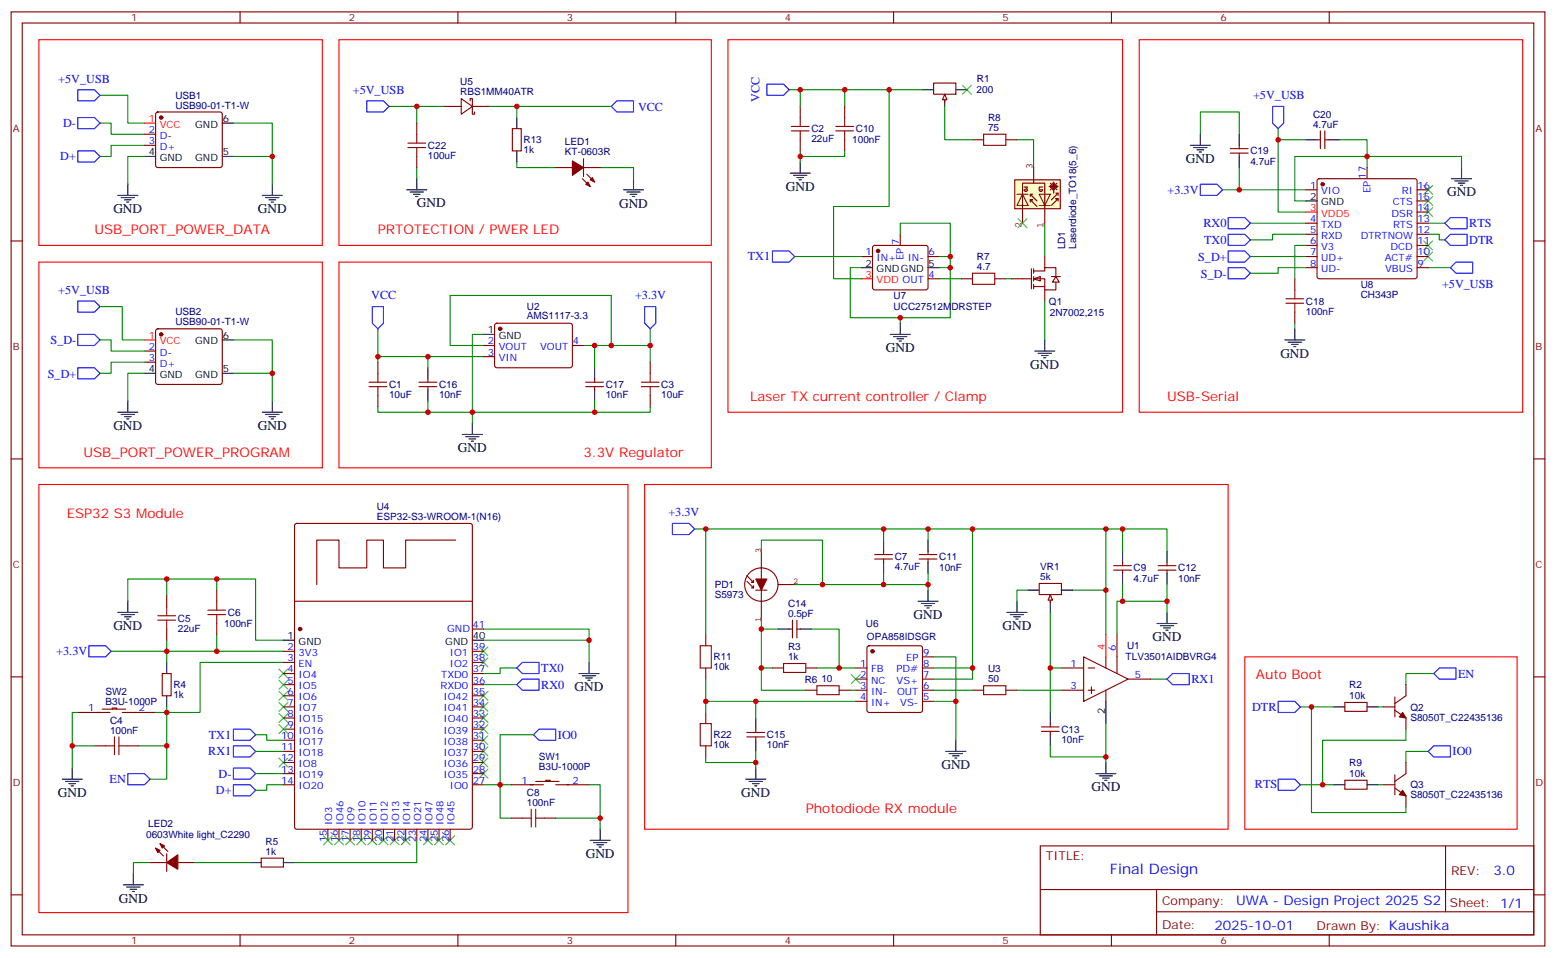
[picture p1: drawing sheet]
<svg xmlns="http://www.w3.org/2000/svg" width="494mm" height="304mm" viewBox="0 0 494 304" stroke-linecap="round" stroke-linejoin="round" font-family="sans-serif">
<g fill="none" stroke="#870000" stroke-width=".35">
<path d="M3.5 3.8h486.9v296.3h-486.9zM7.1 7.3h479.7v289.3h-479.7zM76.2 3.8v3.5M145.3 3.8v3.5M214.5 3.8v3.5M283.6 3.8v3.5M352.8 3.8v3.5M421.9 3.8v3.5M49.6 35.7l.5-.2h19.7l.5 .2 .3 .5v16.3l-.3 .5-.5 .2h-19.7l-.5-.3-.2-.4v-16.3zM132.3 39.1v3.5M45.9 42.6h3.5M45.9 46.1h3.5"/>
<path d="M132.3 49.6v3.6M3.5 76.4h3.6M277.2 78.1l.4-.2h16.3l.5 .2 .2 .5v12.7l-.3 .5-.4 .2h-16.3l-.5-.3-.2-.4v-12.7zM285.8 74.3v3.6M486.8 76.4h3.6M273.4 81.4h3.5M294.6 81.4h3.5M294.6 88.4h3.5M45.9 111.4h3.5M45.9 114.9h3.5M49.6 104.5l.5-.2h19.7l.5 .2 .3 .5v16.2l-.3 .5-.5 .3h-19.7l-.5-.3-.2-.5v-16.2zM3.5 145.6h3.6"/>
<path d="M486.8 145.6h3.6M3.5 214.7h3.6M486.8 214.7h3.6M330.2 268.4h156.6v28.2h-156.6zM458.8 268.4v20.9M3.5 283.9h3.6M76.2 296.6v3.5M145.3 296.6v3.5M214.5 296.6v3.5M283.6 296.6v3.5M330.2 282.2h156.5M352.8 296.6v3.5"/>
<path d="M367.1 289.3h119.6M367.1 282.2v14.1M421.9 296.6v3.5M486.8 283.9h3.6"/>
</g>
<g fill="none" stroke="#000" stroke-width=".35">
<path d="M70.6 39.1h3.5M40.6 58.5v3.5M45.9 49.6h3.5M70.6 49.6h3.5M86.4 58.5v3.5M201.1 56.7v3.5M250.8 54.9h6.4M251.9 55.6h4.2M252.9 56.3h2.2M253.6 57h.8M254 51.4v3.5M37.4 62h6.3"/>
<path d="M38.5 62.7h4.2M39.5 63.4h2.1M40.2 64.1h.7M83.3 62h6.3M84.3 62.7h4.2M85.4 63.4h2.1M86.1 64.1h.7M197.9 60.2h6.4M199 60.9h4.2M200 61.6h2.1M200.7 62.3h.7M273.4 84.9h3.5"/>
<path d="M294.6 84.9h3.5M45.9 118.4h3.5M70.6 118.4h3.5M70.6 107.8h3.5M282.6 106.1h6.3M283.6 106.8h4.3M284.7 107.5h2.1M285.4 108.2h.7M285.8 102.6v3.5M328.4 111.4h6.4M329.5 112.1h4.2M330.6 112.8h2.1"/>
<path d="M331.3 113.5h.7M331.6 107.8v3.6M37.4 130.8h6.3M38.5 131.5h4.2M39.5 132.2h2.1M40.2 132.9h.7M40.6 127.2v3.6M83.3 130.8h6.3M84.3 131.5h4.2M85.4 132.2h2.1M86.1 132.9h.7M86.4 127.2v3.6"/>
<path d="M146.8 137.8h6.3M147.8 138.5h4.2M148.9 139.2h2.1M149.6 139.9h.7M149.9 134.3v3.5M37.4 194.3h6.3M38.5 195h4.2M39.5 195.7h2.1M40.2 196.4h.7M40.6 190.7v3.6M367.2 197.8h6.4M368.3 198.5h4.2"/>
<path d="M369.4 199.2h2.1M370.1 199.9h.7M370.4 194.3v3.5M183.8 213.7h6.3M184.9 214.4h4.2M185.9 215.1h2.1M186.6 215.8h.7M187 210.1v3.6M300.2 238.4h6.4M301.3 239.1h4.2M302.3 239.8h2.1M303.4 234.8v3.6"/>
<path d="M19.8 247.2h6.3M20.8 247.9h4.2M21.9 248.6h2.1M22.6 249.3h.7M22.9 243.7v3.5M236.7 247.2h6.4M237.8 247.9h4.2M238.8 248.6h2.1M239.5 249.3h.7M239.9 243.7v3.5M303 240.5h.7M347.8 245.4h6.4"/>
<path d="M348.9 246.1h4.2M350 246.8h2.1M350.7 247.5h.7M351 241.9v3.5M187.3 266.6h6.4M188.4 267.3h4.2M189.4 268h2.2M190.1 268.7h.8M190.5 263.1v3.5"/>
</g>
<g fill="none" stroke="#008700" stroke-width=".35">
<path d="M31.7 39.1h3.6v3.5h10.6M31.7 30.2h8.9v8.9h5.3M74.1 39.1h12.3v19.4M132.3 33.8v5.3M45.9 46.1h-10.6v3.5h-3.6M45.9 49.6h-5.3v8.9M74.1 49.6h12.3M132.3 53.2v3.5M322.8 44.3h5.3v8.9M285.8 74.3v-3.5h15.8v14.1M331.6 70.8v10.6M31.7 97.3h7.1v10.5h7.1"/>
<path d="M273.4 84.9h-3.5v15.9h31.7v-15.9h-3.5M298.1 88.4h7.1M319.3 88.4h1.7M45.9 118.4h-5.3v8.8M74.1 107.8h12.3v19.4M74.1 118.4h12.3M285.8 100.8v1.8"/>
</g>
<path d="M129.5 46.8h5.6M129.5 45.4h5.6M132.3 42.6v2.8M132.3 46.8v2.8" fill="none" stroke="#a10000" stroke-width=".35"/>
<path d="M24.7 95.5h5.3l1.7 1.8-1.7 1.7h-5.3z" fill="none" stroke="#00f" stroke-width=".35"/>
<g fill="#870000" stroke="#870000" stroke-width=".35">
<circle cx="51.2" cy="106.1" r=".53"/>
<circle cx="51.2" cy="37.3" r=".53"/>
<circle cx="278.7" cy="79.6" r=".53"/>
</g>
<path d="M45.9 39.1h3.5M273.4 88.4h3.5M45.9 107.8h3.5" fill="none" stroke="#f00" stroke-width=".35"/>
<g fill="#fff" stroke="#870000" stroke-width=".35">
<path d="M328.1 88.4l2.1-.7v1.4z"/>
<path d="M335.1 87.7l1.1 1.8h-2.1z"/>
</g>
<g fill="none" stroke="#870000" stroke-width=".35">
<path d="M162.6 40.8h2.9v7.1h-2.9zM321 88.4h6.4M327.4 85.3v6.3M328.1 86h3.5v-1.1h3.5v2.8M328.1 88.4h3.5v3.6h3.5v-2.5M328.1 90.9h3.5M328.1 85.3v1.4M328.1 87.7v1.4M328.1 90.2v1.4M331.6 81.4v3.5M331.6 92v3.5M333.7 87.7h2.8"/>
<path d="M119.9 114.9v3.5M153.5 109.6h3.5M153.5 113.1h3.5M157.2 102.8l.5-.2h23.5l.5 .7-.1 12.9-.6 .5-23.6-.1-.4-.6v-12.7zM181.7 109.6h3.5M206.4 114.9v3.5M119.9 125.5v3.5M133 122.7h5.6M133 121.2h5.6M135.8 120.2v1M135.8 122.7v1M185.9 122.7h5.7"/>
<path d="M185.9 121.2h5.7M188.7 120.2v1M188.7 122.7v1M206.4 125.5v3.5M93.7 166.3l.5-.2h55l.7 .4v95.9l-.4 .6-55.3 .1-.7-.5v-95.8zM144.6 171.3h-15.8v8.9h-7.1v-8.9h-5.3v8.9h-8.8v-8.9h-7.1v14.2M277.6 177.3h5.7M277.6 175.9h5.7M280.5 174.9v1M280.5 177.3v1.1M291.7 177.3h5.7M291.7 175.9h5.7"/>
<path d="M294.6 174.9v1M294.6 177.3v1.1M353.5 179.5h5.6M356.3 178.4v1.1M367.6 179.5h5.6M370.4 178.4v1.1M68.8 187.2v3.5M68.8 197.8v3.5M93.5 190.7h56.4M149.9 199.6h3.6M250.5 199.6h1M251.5 196.7v5.7"/>
<path d="M252.9 196.7v5.7M252.9 199.6h1.1M353.5 180.9h5.6M356.3 180.9v1M367.6 180.9h5.6M370.4 180.9v1M51.5 213.7h2.8v7h-2.8zM90 206.6h3.5M90 210.1h3.5M90 213.7h3.5M90 217.2h3.5M149.9 206.6h3.6"/>
<path d="M149.9 210.1h3.6M149.9 213.7h3.6M149.9 217.2h3.6M224 201.3v3.6M224 211.9v3.5M271.6 219h3.6M271.6 211.9h3.6M271.6 215.4h3.6M275.4 205.1l.5-.2h16.2l.5 .2 .2 .5v19.7l-.2 .5-.5 .2h-16.2l-.5-.2-.2-.5v-19.7zM292.8 219h3.5M292.8 211.9h3.5M292.8 215.4h3.5"/>
<path d="M292.8 208.4h3.5M308.7 219h3.5M319.3 219h3.5M336.9 219h7.1M336.9 211.9h7.1M344 208.4l14.1 7-14.1 7.1zM345.4 219h2.1M345.4 211.9h2.1M346.4 217.9v2.1M351 208.4v3.5M351 219v3.5M354.5 201.3v12.4"/>
<path d="M358.1 215.4h7M30 236.6h3.5M40.6 236.6h3.5M90 220.7h3.5M90 224.3h3.5M90 227.8h3.5M90 231.3h3.5M90 234.8h3.5M90 238.4h3.5M149.9 220.7h3.6M149.9 224.3h3.6M149.9 227.8h3.6"/>
<path d="M149.9 231.3h3.6M149.9 234.8h3.6M149.9 238.4h3.6M224 226v3.6M224 236.6v3.5M237.1 233.8h5.6M237.1 232.4h5.6M239.9 231.3v1.1M239.9 233.8v1M271.6 222.5h3.6M292.8 222.5h3.5M330.6 230.6h5.6"/>
<path d="M330.6 232h5.6M333.4 229.6v1M333.4 232v1.1M90 241.9h3.5M90 245.4h3.5M90 249h3.5M149.9 241.9h3.6M149.9 245.4h3.6M149.9 249h3.6M104.1 263.1v3.5M107.6 263.1v3.5M111.1 263.1v3.5"/>
<path d="M114.7 263.1v3.5M118.2 263.1v3.5M121.7 263.1v3.5M125.2 263.1v3.5M128.8 263.1v3.5M132.3 263.1v3.5M135.8 263.1v3.5M139.3 263.1v3.5M142.9 263.1v3.5"/>
</g>
<g fill="none" stroke="#000" stroke-width=".35">
<path d="M164 37.3v3.5M164 47.9v3.5M135.8 116.7v3.5M153.5 106.1h3.5M188.7 116.7v3.5M135.8 123.7v3.5M188.7 123.7v3.5M280.5 171.3v3.6M280.5 178.4v3.5M294.6 171.3v3.6M294.6 178.4v3.5M356.3 174.9v3.5"/>
<path d="M370.4 174.9v3.5M246.9 199.6h3.6M254 199.6h3.5M356.3 181.9v3.6M370.4 181.9v3.6M52.9 210.1v3.6M90 203.1h3.5M149.9 203.1h3.6M52.9 220.7v3.6M239.9 227.8v3.5M239.9 234.8v3.6M333.4 226v3.6"/>
<path d="M333.4 233.1v3.5M351 222.5v7.1"/>
</g>
<g fill="none" stroke="#a10000" stroke-width=".35">
<path d="M119.9 118.4v2.8M206.4 118.4v2.8M117.1 122.7h5.7M117.1 121.2h5.7M119.9 122.7v2.8M203.6 122.7h5.6M203.6 121.2h5.6M206.4 122.7v2.8M66 193.6h5.6M66 195h5.6M68.8 190.7v2.9M68.8 195v2.8"/>
<path d="M222.2 204.9h3.6v7h-3.6zM312.2 217.6h7.1v2.8h-7.1zM33.5 236.6h2.8M36.3 233.8v5.6M37.7 236.6h2.9M37.7 233.8v5.6M222.2 229.6h3.6v7h-3.6z"/>
</g>
<g fill="none" stroke="#008700" stroke-width=".35">
<path d="M123.5 33.8h17.6M155.2 33.8h38.8M164 51.4v1.8h12.4M190.5 53.2h10.6v3.5M254 47.9v3.5M268.1 47.9v1.7h-14.1M331.6 95.5v12.3M119.9 104.3v8.8h33.6M119.9 113.1v1.8M135.8 113.1v3.6M153.5 109.6h-10.6v-15.9h51.1v15.9M153.5 106.1h-3.6v28.2"/>
<path d="M188.7 109.6v7.1M206.4 104.3v5.3h-21.2M206.4 109.6v5.3M119.9 129v1.8h86.5v-1.8M220.5 167.8h130.5M280.5 167.8v3.5M308.7 167.8v47.6h-12.4M356.3 167.8v7.1M370.4 174.9v-7.1h-19.4v33.5M40.6 190.7v-7h40.5v19.4h8.9M52.9 183.7v5.3M68.8 183.7v3.5"/>
<path d="M153.5 199.6h33.5v10.5M241.7 199.6h5.2M257.5 199.6h8.8v12.3M280.5 181.9v3.6h14.1v-3.6M356.3 190.7h-1.8v10.6M356.3 185.5v5.2M370.4 185.5v5.2h-14.1M370.4 190.7v3.6M35.3 206.6h54.7M52.9 206.6v3.5M68.8 201.3v5.3M90 210.1h-26.5v15.9h-10.6v-1.7"/>
<path d="M153.5 203.1h33.5M153.5 217.2h10.5M164 211.9h-5.3v1.8h-5.2M241.7 211.9h3.5M259.3 211.9h12.3M296.3 208.4h7.1v14.1M296.3 219h12.4M365.1 215.4h5.3M239.9 222.5v5.3M271.6 222.5h-47.6v3.5M296.3 222.5h7.1v12.3M81.1 245.4h8.9"/>
<path d="M90 249h-5.3v1.7h-3.6M153.5 249h8.8"/>
</g>
<g fill="#870000" stroke="#870000" stroke-width=".35">
<circle cx="158.7" cy="104.3" r=".53"/>
<circle cx="95.2" cy="199.6" r=".53"/>
<circle cx="276.9" cy="206.6" r=".53"/>
</g>
<g fill="none" stroke="#3c3" stroke-width=".35">
<path d="M88.5 219.3l2.9 2.8M88.5 212.3l2.9 2.8M91.4 219.3l-2.9 2.8M91.4 212.3l-2.9 2.8M152 219.3l2.9 2.8M152 208.7l2.9 2.9M152 205.2l2.9 2.8M154.9 219.3l-2.9 2.8M154.9 208.7l-2.9 2.9M154.9 205.2l-2.9 2.8M270.2 214l2.8 2.9M273 214l-2.8 2.9"/>
<path d="M88.5 226.4l2.9 2.8M88.5 222.8l2.9 2.9M91.4 226.4l-2.9 2.8M91.4 222.8l-2.9 2.9M152 237l2.9 2.8M152 233.4l2.9 2.9M152 229.9l2.9 2.8M152 226.4l2.9 2.8M152 222.8l2.9 2.9M154.9 237l-2.9 2.8M154.9 233.4l-2.9 2.9M154.9 226.4l-2.9 2.8"/>
<path d="M154.9 222.8l-2.9 2.9M154.9 229.9l-2.9 2.8M88.5 240.5l2.9 2.8M91.4 240.5l-2.9 2.8M152 244l2.9 2.8M152 240.5l2.9 2.8M154.9 240.5l-2.9 2.8M154.9 244l-2.9 2.8M106.2 265.2l2.8 2.8M109 265.2l-2.8 2.8M109.7 265.2l2.8 2.8M112.5 265.2l-2.8 2.8"/>
<path d="M113.2 265.2l2.9 2.8M116.1 265.2l-2.9 2.8M116.8 265.2l2.8 2.8M119.6 265.2l-2.8 2.8M120.3 265.2l2.8 2.8M123.1 265.2l-2.8 2.8M123.8 265.2l2.8 2.8M126.6 265.2l-2.8 2.8M127.4 265.2l2.8 2.8M130.2 265.2l-2.8 2.8M134.4 265.2l2.8 2.8M137.2 265.2l-2.8 2.8"/>
<path d="M137.9 265.2l2.9 2.8M140.8 265.2l-2.9 2.8M141.5 265.2l2.8 2.8M144.3 265.2l-2.8 2.8"/>
</g>
<g fill="none" stroke="#00f" stroke-width=".35">
<path d="M24.7 37.3h5.3l1.7 1.8-1.7 1.7h-5.3zM24.7 28.5h5.3l1.7 1.7-1.7 1.8h-5.3zM116.4 32h5.3l1.8 1.8-1.8 1.7h-5.3zM194 33.8l1.8-1.8h5.3v3.5h-5.3zM243.4 26.7h5.3l1.8 1.8-1.8 1.7h-5.3zM24.7 47.9h5.3l1.7 1.7-1.7 1.8h-5.3zM245.2 79.6h5.3l1.7 1.8-1.7 1.7h-5.3zM118.2 97.3h3.5v5.3l-1.8 1.7-1.7-1.7zM204.6 97.3h3.5v5.3l-1.7 1.7-1.8-1.7zM213.4 166.1h5.3l1.8 1.7-1.8 1.8h-5.3zM28.2 204.9h5.3l1.8 1.7-1.8 1.8h-5.3zM164 217.2l1.8-1.8h5.3v3.6h-5.3z"/>
<path d="M164 211.9l1.8-1.8h5.3v3.6h-5.3zM370.4 215.4l1.8-1.7h5.3v3.5h-5.3zM74.1 249h5.3l1.7 1.7-1.7 1.8h-5.3zM74.1 243.7h5.3l1.7 1.7-1.7 1.8h-5.3z"/>
</g>
<path d="M12.3 12.6h90v65.3h-90zM107.6 12.6h118.2v65.3h-118.2zM231.1 12.6h125.2v118.2h-125.2zM12.3 83.1h90v65.3h-90zM107.6 83.1h118.2v65.3h-118.2zM12.3 153.7h187v135.8h-187zM204.6 153.7h185.2v109.4h-185.2zM351 201.3v7.1" fill="none" stroke="#f00" stroke-width=".35"/>
<g fill="#850000" stroke="#850000" stroke-width=".35">
<path d="M239.9 183.7h3.5l-1.7 3.5z"/>
<circle cx="328.1" cy="58.1" r=".35"/>
</g>
<g fill="none" stroke="#850000" stroke-width=".35">
<path d="M241.7 174.9v8.8M237.1 184.4l2.1 2.1h-.7M237.1 182.6l2.1 2.1h-.7h.7v-.7M239.2 185.8v.7M239.9 187.2h3.5M241.7 187.2v8.8M246.9 185.5h5.3"/>
<circle cx="241.7" cy="185.5" r="5.3"/>
</g>
<path d="M322.1 57h14.4v9.2h-14.4z" fill="#ffffc2" stroke="#850000" stroke-width=".35"/>
<path d="M322.8 61.6h3.5M324.6 61.6l1.7 3.6h-3.5zM329.8 61.6h3.6l-1.8 3.6zM329.8 65.2h3.6" fill="none" stroke="#850000" stroke-width=".32"/>
<g fill="none" stroke="#850000" stroke-width=".35">
<path d="M325.1 59.3h1M325.6 59.5l.3 .3 .2-.3M328.1 53.2v4.9M330.9 59.3h-1.1v.6M333 59.2h2.8M333.4 58.1l2.1 2.1M333.4 58.8l2.1 .7M334.1 58.1l.7 2.1M334.4 57.7v3.6M334.8 58.1l-.7 2.1M335.5 58.1l-2.1 2.1M335.5 58.8l-2.1 .7"/>
<path d="M324.6 70.8v-12.7h7v12.7M325.1 60.2h1a.53 .53 0 0 1-.5 .5 .53 .53 0 0 1-.5-.5zM327 64.1v-.7h.7h-.7l2.1 2.1M327 61.6v.7M327.7 61.6h-.7l2.1 2.1M329.8 60.2h1.1a.53 .53 0 0 1-.5 .5 .53 .53 0 0 1-.6-.5zM335.1 61.3h.7l-2.1 2.1M335.8 63.7v-.7h-.7h.7l-2.1 2.2M335.8 61.3v.7"/>
</g>
<path d="M323.1 69.4l2.9 2.8M326 69.4l-2.9 2.8M102.7 265.2l2.8 2.8M105.5 265.2l-2.8 2.8" fill="none" stroke="#3c3" stroke-width=".35"/>
<g fill="none" stroke="#008700" stroke-width=".35">
<path d="M164 33.8v3.5M254 28.5v5.3M268.1 28.5v5.3M282.2 28.5v37h-17.6v22.9h8.8M135.8 127.2v3.6M188.7 127.2v3.6M294.6 167.8v3.5M241.7 196v23h14.1M52.9 203.1v3.5M269.9 219h1.7M22.9 236.6h7.1M24.7 226h-1.8v17.7"/>
<path d="M49.4 226h3.5v10.6h-8.8M239.9 238.4v3.5h-15.9v-1.8M333.4 236.6v3.5h17.6v1.8M351 229.6v10.5M187 249h3.5v14.1M239.9 241.9v1.8"/>
</g>
<g fill="none" stroke="#870000" stroke-width=".35">
<path d="M141.1 33.8h5.3M146.4 31.3l3.5 2.5-3.5 2.4zM149.2 32v-.7h.7v4.9h.7v-.7M149.9 33.8h5.3M254 33.8v3.5M296.3 26.4h7.1v3.5h-7.1zM299.9 30.6v1.7M254 44.3v3.6M52.9 189v3.5M52.9 199.6v3.5M24.7 226h10.2M32.5 225h7.4"/>
<path d="M35.6 225v-.4h1.4v.4M38.8 226h10.6M162.3 249h10.2M170 247.9h7.4M173.2 247.9v-.4h1.4v.4M176.4 249h10.6M82.9 272.2h7.1v2.9h-7.1z"/>
</g>
<path d="M254 37.3v2.8M251.2 41.5h5.6M251.2 40.1h5.6M254 41.5v2.8M50.1 196.7h5.6M50.1 195.3h5.6M52.9 192.5v2.8M52.9 196.7v2.9" fill="none" stroke="#a10000" stroke-width=".35"/>
<g fill="none" stroke="#000" stroke-width=".35">
<path d="M292.8 28.5h3.5M299.9 30.2v3.6M303.4 28.5h3.5M132.3 56.7v3.5M129.1 60.2h6.4M130.2 60.9h4.2M131.2 61.6h2.1M131.9 62.3h.7M291.4 190.7h6.3M292.5 191.5h4.2M293.5 192.2h2.1M294.2 192.9h.7"/>
<path d="M294.6 187.2v3.5M79.4 273.6h3.5M90 273.6h3.5"/>
</g>
<path d="M299.9 29.9l.7 1.7h-1.4z" fill="#f0f0f0" stroke="#870000" stroke-width=".35"/>
<g fill="none" stroke="#008700" stroke-width=".35">
<path d="M250.5 28.5h42.3M299.9 33.8v10.5h8.8M224 167.8v33.5M241.7 174.9v-3.6h19.4v14.2M252.2 185.5h28.3M294.6 185.5v1.7M326.3 187.2h-3.5v3.5M333.4 194.3v31.7M340.4 187.2h10.6M224 215.4v7.1M296.3 211.9h12.4M158.7 249v10.5h3.6"/>
<path d="M176.4 259.5h14.1"/>
</g>
<path d="M319.6 194.3h6.4M320.7 195h4.2M321.7 195.7h2.1M322.4 196.4h.7M322.8 190.7v3.6M326.3 187.2h3.5M333.4 190.7v3.6M336.9 187.2h3.5" fill="none" stroke="#000" stroke-width=".35"/>
<path d="M312.2 42.6h7.1v3.5h-7.1zM308.7 86.7h7v3.5h-7zM259.3 217.6h7v2.8h-7zM165.8 259.5h2.8M168.6 256.7v5.7M170 259.5h2.9M170 256.7v5.7" fill="none" stroke="#a10000" stroke-width=".35"/>
<g fill="none" stroke="#870000" stroke-width=".35">
<path d="M176.4 53.2h5.3M184.9 56.7l2.4 2.5M185.2 53.2h5.3M185.2 50.3v5.7M186.3 55.3l2.4 2.4M308.7 44.3h3.5M319.3 44.3h3.5M305.2 88.4h3.5M315.7 88.4h3.6M329.8 185.1h7.1v3.5h-7.1zM333.4 189.3v1.8M255.8 219h3.5"/>
<path d="M266.3 219h3.6M162.3 259.5h3.5M172.9 259.5h3.5M47.6 273.6h5.3M49.4 269.1l2.5 2.4M50.8 267.7l2.5 2.4M52.9 270.8v5.7M56.4 273.6h5.3"/>
</g>
<g fill="#870000" stroke="#870000" stroke-width=".35">
<path d="M187.3 57l.7-.7 .7 1.4z"/>
<path d="M185.9 58.5l.7-.8 .7 1.5z"/>
<path d="M181.7 51l3.5 2.2-3.5 2.4z"/>
<path d="M49.4 269.1l1.4 .7-.7 .7z"/>
<path d="M50.8 267.7l1.4 .7-.7 .7z"/>
<path d="M52.9 273.6l3.5-2.4v4.6z"/>
</g>
<path d="M305.5 27.1l2.8 2.8M308.3 27.1l-2.8 2.8" fill="none" stroke="#3c3" stroke-width=".35"/>
<path d="M333.4 188.6l.7 1.8h-1.4z" fill="#f0f0f0" stroke="#870000" stroke-width=".35"/>
<g fill="none" stroke="#3c3" stroke-width=".35">
<path d="M451.9 58.8l2.8 2.8M454.7 58.8l-2.8 2.8M451.9 80l2.8 2.8M451.9 76.4l2.8 2.9M451.9 65.9l2.8 2.8M451.9 62.3l2.8 2.9M454.7 80l-2.8 2.8M454.7 76.4l-2.8 2.9M454.7 65.9l-2.8 2.8M454.7 62.3l-2.8 2.9M88.5 215.8l2.9 2.8M91.4 215.8l-2.9 2.8"/>
<path d="M88.5 229.9l2.9 2.8M91.4 229.9l-2.9 2.8"/>
</g>
<g fill="none" stroke="#008700" stroke-width=".35">
<path d="M381 42.6v-7.1h12.3v7.1M393.3 53.2v7M405.7 40.8v26.5h8.8M405.7 44.3h8.8M425.1 44.3h8.8v8.9M463.9 53.2v-3.6h-52.9v14.1h3.5M388.1 60.2h26.4M396.9 70.8h17.6M414.5 77.9h-3.5v10.5M414.5 74.3h-10.6v1.8h-7M453.3 74.3h3.5v1.8h1.8M453.3 70.8h5.3"/>
<path d="M252.2 81.4h21.2M298.1 81.4h3.5M396.9 81.4h17.6M414.5 84.9h-8.8v1.8h-8.8M453.3 84.9h7.1M31.7 107.8h3.6v3.6h10.6M45.9 114.9h-10.6v3.5h-3.6M411 102.6v1.7M322.8 219h14.1M333.4 211.9h3.5M455.1 213.7h-8.8v3.5M52.9 236.6v10.6h-5.3"/>
<path d="M81.1 233.1h3.6v1.7h5.3M81.1 238.4h8.9M169.3 233.1h-10.6v15.9M412.7 224.3h3.6M423.3 224.3h-7v33.5h30v-1.8M437.4 224.3h1.8M446.3 231.3v3.5h-26.5v14.2h3.5M453.3 238.4h-7v3.5M412.7 249h7.1M437.4 249h1.8M47.6 273.6h-5.3v3.6M61.7 273.6h17.7"/>
<path d="M132.3 266.6v7h-38.8"/>
</g>
<g fill="none" stroke="#000" stroke-width=".35">
<path d="M377.8 46.1h6.4M378.9 46.8h4.2M379.9 47.5h2.2M380.6 48.2h.8M381 42.6v3.5M393.3 42.6v3.5M393.3 49.6v3.6M414.5 44.3h3.5M421.6 44.3h3.5M460.7 56.7h6.4M461.8 57.4h4.2M462.8 58.1h2.2"/>
<path d="M463.5 58.8h.8M463.9 53.2v3.5M414.5 63.7h3.5M407.8 107.8h6.4M408.9 108.5h4.2M409.9 109.3h2.1M410.6 110h.7M411 104.3v3.5M423.3 224.3h3.6M433.9 224.3h3.5M423.3 249h3.6M433.9 249h3.5"/>
<path d="M42.3 277.2v3.5M39.2 280.7h6.3M40.2 281.4h4.2M41.3 282.1h2.1M42 282.8h.7"/>
</g>
<path d="M268.1 37.3v2.8M265.3 40.1h5.6M265.3 41.5h5.6M268.1 41.5v2.8M408.2 94.8h5.6M408.2 96.2h5.6M411 92v2.8M411 96.2v2.8M248.7 210.5h7.1v2.8h-7.1z" fill="none" stroke="#a10000" stroke-width=".35"/>
<g fill="none" stroke="#870000" stroke-width=".35">
<path d="M268.1 33.8v3.5M268.1 44.3v3.6M390.5 48.6h5.7M390.5 47.2h5.7M393.3 46.1v1.1M393.3 48.6v1M418 44.3h1.1M418.3 56.9l.4-.2h30.4l.5 .2 .2 .5v30.3l-.2 .5-.5 .2h-30.4l-.5-.2-.2-.5v-30.3zM419.1 41.5v5.7M420.5 41.5v5.7M420.5 44.3h1.1M433.9 53.2v3.5"/>
<path d="M414.5 60.2h3.5M414.5 70.8h3.5M414.5 74.3h3.5M414.5 77.9h3.5M449.8 60.2h3.5M449.8 70.8h3.5M449.8 74.3h3.5M449.8 77.9h3.5M449.8 67.3h3.5M449.8 63.7h3.5M411 88.4v3.6M411 99v3.6"/>
<path d="M414.5 81.4h3.5M414.5 84.9h3.5M449.8 81.4h3.5M449.8 84.9h3.5M245.2 211.9h3.5M255.8 211.9h3.5M446.3 217.2v3.5l-3.6 2.5M426.9 222.8h7v2.9h-7zM439.2 224.3h3.5M442.7 221.1v6.3M442.7 225.3l3.6 2.5v3.5M426.9 247.5h7v2.9h-7z"/>
<path d="M439.2 249h3.5M442.7 245.8v6.3M442.7 250l3.6 2.5v3.5M446.3 241.9v3.5l-3.6 2.5"/>
</g>
<path d="M361.6 12.6h121.7v118.2h-121.7zM414.5 67.3h3.5M395.1 208.4h86.4v54.7h-86.4z" fill="none" stroke="#f00" stroke-width=".35"/>
<g fill="none" stroke="#00f" stroke-width=".35">
<path d="M403.9 33.8h3.6v5.3l-1.8 1.7-1.8-1.7zM381 58.5h5.3l1.8 1.7-1.8 1.8h-5.3zM389.8 79.6h5.3l1.8 1.8-1.8 1.7h-5.3zM389.8 69h5.3l1.8 1.8-1.8 1.8h-5.3zM389.8 74.3h5.3l1.8 1.8-1.8 1.8h-5.3zM460.4 74.3h5.3v3.6h-5.3l-1.8-1.8zM460.4 69h5.3v3.6h-5.3l-1.8-1.8zM389.8 84.9h5.3l1.8 1.8-1.8 1.7h-5.3zM460.4 84.9l1.7-1.8h5.3v3.6h-5.3zM24.7 116.7h5.3l1.7 1.7-1.7 1.8h-5.3zM24.7 106.1h5.3l1.7 1.7-1.7 1.8h-5.3zM455.1 213.7l1.7-1.8h5.3v3.5h-5.3z"/>
<path d="M74.1 231.3h5.3l1.7 1.8-1.7 1.7h-5.3zM74.1 236.6h5.3l1.7 1.8-1.7 1.7h-5.3zM169.3 233.1l1.8-1.8h5.3v3.5h-5.3zM405.7 222.5h5.3l1.7 1.8-1.7 1.7h-5.3zM453.3 238.4l1.8-1.8h5.3v3.5h-5.3zM40.6 245.4h5.3l1.7 1.8-1.7 1.8h-5.3zM405.7 247.2h5.3l1.7 1.8-1.7 1.7h-5.3z"/>
</g>
<g fill="#870000" stroke="#870000" stroke-width=".35">
<path d="M445.2 250.7l1.1 1.8-2.2-.4z"/>
<path d="M445.2 226l1.1 1.8-2.2-.4z"/>
<circle cx="419.8" cy="58.5" r=".53"/>
</g>
<g fill="#c00">
<circle cx="86.4" cy="49.6" r=".88"/>
<circle cx="132.3" cy="33.8" r=".88"/>
<circle cx="164" cy="33.8" r=".88"/>
<circle cx="86.4" cy="118.4" r=".88"/>
<circle cx="285.8" cy="100.8" r=".88"/>
<circle cx="301.6" cy="84.9" r=".88"/>
<circle cx="68.8" cy="206.6" r=".88"/>
<circle cx="68.8" cy="183.7" r=".88"/>
<circle cx="194" cy="109.6" r=".88"/>
<circle cx="188.7" cy="109.6" r=".88"/>
<circle cx="206.4" cy="109.6" r=".88"/>
<circle cx="135.8" cy="113.1" r=".88"/>
<circle cx="119.9" cy="113.1" r=".88"/>
<circle cx="135.8" cy="130.8" r=".88"/>
<circle cx="149.9" cy="130.8" r=".88"/>
<circle cx="356.3" cy="167.8" r=".88"/>
<circle cx="187" cy="203.1" r=".88"/>
<circle cx="52.9" cy="206.6" r=".88"/>
<circle cx="52.9" cy="183.7" r=".88"/>
<circle cx="356.3" cy="190.7" r=".88"/>
<circle cx="239.9" cy="222.5" r=".88"/>
<circle cx="266.3" cy="211.9" r=".88"/>
<circle cx="303.4" cy="222.5" r=".88"/>
<circle cx="188.7" cy="130.8" r=".88"/>
<circle cx="370.4" cy="190.7" r=".88"/>
<circle cx="280.5" cy="167.8" r=".88"/>
<circle cx="294.6" cy="167.8" r=".88"/>
<circle cx="239.9" cy="241.9" r=".88"/>
<circle cx="351" cy="167.8" r=".88"/>
<circle cx="351" cy="240.1" r=".88"/>
<circle cx="254" cy="49.6" r=".88"/>
<circle cx="241.7" cy="211.9" r=".88"/>
<circle cx="241.7" cy="199.6" r=".88"/>
<circle cx="52.9" cy="226" r=".88"/>
<circle cx="22.9" cy="236.6" r=".88"/>
<circle cx="351" cy="187.2" r=".88"/>
<circle cx="190.5" cy="259.5" r=".88"/>
<circle cx="158.8" cy="249" r=".88"/>
<circle cx="280.5" cy="185.5" r=".88"/>
<circle cx="308.7" cy="167.8" r=".88"/>
<circle cx="308.7" cy="211.9" r=".88"/>
<circle cx="294.6" cy="185.5" r=".88"/>
<circle cx="261.1" cy="185.5" r=".88"/>
<circle cx="224" cy="167.8" r=".88"/>
<circle cx="224" cy="222.5" r=".88"/>
<circle cx="254" cy="28.5" r=".88"/>
<circle cx="268.1" cy="28.5" r=".88"/>
<circle cx="282.2" cy="28.5" r=".88"/>
<circle cx="416.3" cy="224.3" r=".88"/>
<circle cx="419.8" cy="249" r=".88"/>
<circle cx="433.9" cy="49.6" r=".88"/>
<circle cx="393.3" cy="60.2" r=".88"/>
<circle cx="405.7" cy="44.3" r=".88"/>
<circle cx="52.9" cy="236.6" r=".88"/>
<circle cx="301.6" cy="81.4" r=".88"/>
<circle cx="333.4" cy="211.9" r=".88"/>
</g>
<text font-size="4.6" fill="#00f" x="352.3" y="277.4">Final Design</text>
<g font-size="4.2">
<text x="376.4" y="51.8">GND</text>
<text x="132.3" y="65.5">GND</text>
<text x="196.5" y="65.9">GND</text>
<text x="249.4" y="60.6">GND</text>
<text x="459.3" y="62.3">GND</text>
<text x="36" y="67.6">GND</text>
<text x="81.8" y="67.6">GND</text>
<text x="281.2" y="111.7">GND</text>
<text x="406.4" y="113.5">GND</text>
<text x="327" y="117">GND</text>
<text x="36" y="136.4">GND</text>
<text x="81.8" y="136.4">GND</text>
<text x="145.3" y="143.5">GND</text>
<text x="290" y="196.4">GND</text>
<text x="36" y="199.9">GND</text>
<text x="318.2" y="199.9">GND</text>
<text x="365.8" y="203.4">GND</text>
<text x="182.4" y="219.3">GND</text>
<text x="298.8" y="244">GND</text>
<text x="346.4" y="251.1">GND</text>
<text x="18.3" y="252.8">GND</text>
<text x="235.3" y="252.8">GND</text>
<text x="185.9" y="272.2">GND</text>
<text x="37.7" y="286.3">GND</text>
</g>
<g font-size="4.2" fill="#f00">
<text x="30" y="74.3">USB_PORT_POWER_DATA</text>
<text x="119.9" y="74.3">PRTOTECTION / PWER LED</text>
<text x="238.1" y="127.2">Laser TX current controller / Clamp</text>
<text x="370.4" y="127.2">USB-Serial</text>
<text x="26.5" y="144.9">USB_PORT_POWER_PROGRAM</text>
<text x="185.2" y="144.9">3.3V Regulator</text>
<text x="21.2" y="164.3">ESP32 S3 Module</text>
<text x="398.6" y="215.4">Auto Boot</text>
<text x="255.8" y="257.8">Photodiode RX module</text>
</g>
<g font-size="4.2" fill="#00f">
<text x="474" y="277.6">3.0</text>
<text x="392.4" y="287.2">UWA - Design Project 2025 S2</text>
<text x="385.5" y="295">2025-10-01</text>
</g>
<g font-size="3.9" fill="#00f">
<text x="18.5" y="26.3">+5V_USB</text>
<text x="112" y="29.8">+5V_USB</text>
<text x="202.5" y="35.1">VCC</text>
<text x="241.1" y="32.3" transform="rotate(-90 241.1 32.3)">VCC</text>
<text x="397.7" y="31.5">+5V_USB</text>
<text x="20" y="40.3">D-</text>
<text x="19.1" y="50.9">D+</text>
<text x="370.6" y="61.4">+3.3V</text>
<text x="382" y="72.1">RX0</text>
<text x="382.2" y="77.3">TX0</text>
<text x="466.3" y="77.4">DTR</text>
<text x="466.4" y="72.1">RTS</text>
<text x="237.4" y="82.6">TX1</text>
<text x="380.3" y="82.7">S_D+</text>
<text x="381.2" y="88">S_D-</text>
<text x="18.5" y="93.3">+5V_USB</text>
<text x="117.8" y="95">VCC</text>
<text x="201.6" y="95">+3.3V</text>
<text x="457.7" y="91.4">+5V_USB</text>
<text x="16" y="109.2">S_D-</text>
<text x="15.2" y="119.8">S_D+</text>
<text x="212.2" y="163.8">+3.3V</text>
<text x="17.9" y="207.9">+3.3V</text>
<text x="171.8" y="213.2">TX0</text>
<text x="462.8" y="215">EN</text>
<text x="171.8" y="218.5">RX0</text>
<text x="378.2" y="216.8">RX1</text>
<text x="397.4" y="225.6">DTR</text>
<text x="66.1" y="239.6">RX1</text>
<text x="66.3" y="234.3">TX1</text>
<text x="177.1" y="234.3">IO0</text>
<text x="461.1" y="239.6">IO0</text>
<text x="34.8" y="248.5">EN</text>
<text x="68.5" y="252">D+</text>
<text x="69.4" y="246.7">D-</text>
<text x="398.3" y="250.1">RTS</text>
</g>
<g font-size="3.9" fill="#800">
<text x="332" y="272.9">TITLE:</text>
<text x="460.6" y="277.6">REV:</text>
<text x="368.9" y="287.1">Company:</text>
<text x="460.2" y="287.8">Sheet: 1/1</text>
<text x="368.9" y="294.8">Date:</text>
<text x="417.9" y="294.9">Drawn By: Kaushika</text>
</g>
<g font-size="3.2" fill="#800">
<text x="41.6" y="6.8">1</text>
<text x="110.8" y="6.8">2</text>
<text x="179.9" y="6.8">3</text>
<text x="249.1" y="6.8">4</text>
<text x="318.2" y="6.8">5</text>
<text x="387.3" y="6.8">6</text>
<text x="4.1" y="41.9">A</text>
<text x="487.4" y="41.9">A</text>
<text x="4.1" y="111">B</text>
<text x="487.4" y="111">B</text>
<text x="4.1" y="180.2">C</text>
<text x="487.4" y="180.2">C</text>
<text x="4.1" y="249.3">D</text>
<text x="487.4" y="249.3">D</text>
<text x="41.6" y="299.6">1</text>
<text x="110.8" y="299.6">2</text>
<text x="179.9" y="299.6">3</text>
<text x="249.1" y="299.6">4</text>
<text x="318.2" y="299.6">5</text>
<text x="387.3" y="299.6">6</text>
</g>
<g font-size="3.2" fill="#000080">
<text x="146.1" y="27.1">U5</text>
<text x="310" y="29.6">200</text>
<text x="310.1" y="26.1">R1</text>
<text x="55.7" y="34.5">USB90-01-T1-W</text>
<text x="55.7" y="31.3">USB1</text>
<text x="146.1" y="30.2">RBS1MM40ATR</text>
<text x="257.5" y="42">C2</text>
<text x="271.6" y="42">C10</text>
<text x="313.6" y="41.5">75</text>
<text x="313.6" y="38.3">R8</text>
<text x="416.8" y="40.5">4.7uF</text>
<text x="416.8" y="37.3">C20</text>
<text x="135.8" y="47.3">C22</text>
<text x="166.2" y="45.5">R13</text>
<text x="179.3" y="46.1">LED1</text>
<text x="257.5" y="45.1">22uF</text>
<text x="270.5" y="45.5">100nF</text>
<text x="135.8" y="50.4">100uF</text>
<text x="166.2" y="48.7">1k</text>
<text x="179.3" y="49.3">KT-0603R</text>
<text x="396.9" y="52.2">4.7uF</text>
<text x="396.9" y="49">C19</text>
<text x="310.1" y="82.4">R7</text>
<text x="338" y="79.1" transform="rotate(-90 338 79.1)">LD1</text>
<text x="341.6" y="79" transform="rotate(-90 341.6 79)">Laserdiode_TO18(5_6)</text>
<text x="310.1" y="85.6">4.7</text>
<text x="283.6" y="95">U7</text>
<text x="431.9" y="94.5">CH343P</text>
<text x="431.9" y="91.4">U8</text>
<text x="55.7" y="100.1">USB2</text>
<text x="167.2" y="101.3">AMS1117-3.3</text>
<text x="167.2" y="98.2">U2</text>
<text x="283.6" y="98.2">UCC27512MDRSTEP</text>
<text x="332.9" y="96.6">Q1</text>
<text x="333.2" y="100.2">2N7002,215</text>
<text x="414.5" y="99.8">100nF</text>
<text x="414.5" y="96.6">C18</text>
<text x="55.7" y="103.3">USB90-01-T1-W</text>
<text x="123.5" y="123.1">C1</text>
<text x="139.3" y="123.1">C16</text>
<text x="192.3" y="123.1">C17</text>
<text x="209.9" y="123.1">C3</text>
<text x="123.5" y="126.3">10uF</text>
<text x="139.3" y="126.3">10nF</text>
<text x="192.3" y="126.3">10nF</text>
<text x="209.9" y="126.3">10uF</text>
<text x="119.6" y="161.8">U4</text>
<text x="119.6" y="165">ESP32-S3-WROOM-1(N16)</text>
<text x="284" y="177.8">C7</text>
<text x="298.1" y="177.8">C11</text>
<text x="284" y="181">4.7uF</text>
<text x="298.1" y="181">10nF</text>
<text x="330.2" y="184">5k</text>
<text x="330.2" y="180.9">VR1</text>
<text x="359.8" y="184.5">4.7uF</text>
<text x="359.8" y="181.3">C9</text>
<text x="373.9" y="184.5">10nF</text>
<text x="373.9" y="181.3">C12</text>
<text x="226.8" y="189.8">S5973</text>
<text x="226.8" y="186.6">PD1</text>
<text x="56.4" y="197.2">C5</text>
<text x="72.3" y="195.4">C6</text>
<text x="250.1" y="195.7">0.5pF</text>
<text x="250.1" y="192.5">C14</text>
<text x="56.4" y="200.4">22uF</text>
<text x="71.2" y="198.9">100nF</text>
<text x="274.8" y="198.9">U6</text>
<text x="275.2" y="203.1">OPA858IDSGR</text>
<text x="226.5" y="209.5">R11</text>
<text x="250.1" y="209.4">1k</text>
<text x="250.1" y="206.3">R3</text>
<text x="357.3" y="209.5">TLV3501AIDBVRG4</text>
<text x="357.7" y="206">U1</text>
<text x="226.5" y="212.7">10k</text>
<text x="313.6" y="213.3">U3</text>
<text x="33.5" y="220.4">SW2</text>
<text x="55" y="221.5">1k</text>
<text x="55" y="218.3">R4</text>
<text x="255.4" y="216.6">R6</text>
<text x="260.7" y="216.5">10</text>
<text x="313.6" y="216.5">50</text>
<text x="428.3" y="221.8">10k</text>
<text x="428.3" y="218.4">R2</text>
<text x="33.5" y="223.6">B3U-1000P</text>
<text x="447.7" y="225.4">Q2</text>
<text x="34.9" y="232.7">100nF</text>
<text x="34.9" y="229.6">C4</text>
<text x="336.9" y="232.4">C13</text>
<text x="447.7" y="228.6">S8050T_C22435136</text>
<text x="226.5" y="237.4">10k</text>
<text x="226.5" y="234.2">R22</text>
<text x="243.4" y="237.4">10nF</text>
<text x="243.4" y="234.2">C15</text>
<text x="336.9" y="235.7">10nF</text>
<text x="171" y="244.3">B3U-1000P</text>
<text x="171" y="241">SW1</text>
<text x="428.3" y="243.1">R9</text>
<text x="428.3" y="246.5">10k</text>
<text x="447.7" y="250.1">Q3</text>
<text x="167.2" y="255.7">100nF</text>
<text x="167.2" y="252.5">C8</text>
<text x="447.7" y="253.3">S8050T_C22435136</text>
<text x="47" y="262.4">LED2</text>
<text x="46.4" y="266">0603White light_C2290</text>
<text x="84.3" y="268">R5</text>
<text x="84.3" y="271.2">1k</text>
</g>
<g font-size="3.2" fill="#f00">
<text x="47.2" y="38.7">1</text>
<text x="50.7" y="40.5">VCC</text>
<text x="415.9" y="66.9">3</text>
<text x="419.3" y="68.7">VDD5</text>
<text x="274.7" y="88.1">3</text>
<text x="278.2" y="89.9">VDD OUT</text>
<text x="47.2" y="107.5">1</text>
<text x="50.7" y="109.3">VCC</text>
<text x="350.7" y="206.3" transform="rotate(-90 350.7 206.3)">4</text>
</g>
<g font-size="3.2">
<text x="62" y="40.5">GND</text>
<text x="70.7" y="38.7">6</text>
<text x="47.2" y="49.3">4</text>
<text x="50.7" y="51">GND</text>
<text x="62" y="51">GND</text>
<text x="70.7" y="49.3">5</text>
<text x="415.9" y="63.4">2</text>
<text x="419.3" y="65.2">GND</text>
<text x="274.7" y="84.6">2</text>
<text x="278.2" y="86.3">GNDGND</text>
<text x="294.7" y="84.6">5</text>
<text x="70.7" y="107.5">6</text>
<text x="154.8" y="105.7">1</text>
<text x="158.3" y="107.5">GND</text>
<text x="62" y="109.3">GND</text>
<text x="47.2" y="118.1">4</text>
<text x="50.7" y="119.8">GND</text>
<text x="62" y="119.8">GND</text>
<text x="70.7" y="118.1">5</text>
<text x="91.3" y="202.7">1</text>
<text x="150.1" y="202.7">40</text>
<text x="94.8" y="204.5">GND</text>
<text x="141.3" y="204.5">GND</text>
<text x="350.7" y="226.6" transform="rotate(-90 350.7 226.6)">2</text>
</g>
<g font-size="3.2" fill="#00f">
<text x="47.2" y="42.2">2</text>
<text x="47.2" y="45.8">3</text>
<text x="50.7" y="44">D-</text>
<text x="50.7" y="47.5">D+</text>
<text x="415.9" y="59.9">1</text>
<text x="433.6" y="56.7" transform="rotate(-90 433.6 56.7)">17</text>
<text x="450" y="59.9">16</text>
<text x="419.3" y="61.6">VIO</text>
<text x="435" y="61.3" transform="rotate(-90 435 61.3)">EP</text>
<text x="442.1" y="65.2">CTS</text>
<text x="444.9" y="61.6">RI</text>
<text x="450" y="63.4">15</text>
<text x="415.9" y="70.4">4</text>
<text x="441.7" y="68.7">DSR</text>
<text x="450" y="70.4">13</text>
<text x="450" y="66.9">14</text>
<text x="285.4" y="77.9" transform="rotate(-90 285.4 77.9)">7</text>
<text x="415.9" y="74">5</text>
<text x="415.9" y="77.5">6</text>
<text x="419.3" y="72.2">TXD</text>
<text x="419.3" y="75.7">RXD</text>
<text x="431.9" y="75.7">DTRTNOW</text>
<text x="442.2" y="72.2">RTS</text>
<text x="450" y="77.5">11</text>
<text x="450" y="74">12</text>
<text x="274.7" y="81">1</text>
<text x="278.2" y="82.8">IN+</text>
<text x="286.8" y="82.5" transform="rotate(-90 286.8 82.5)">EP</text>
<text x="288.1" y="82.8">IN-</text>
<text x="294.7" y="81">6</text>
<text x="415.9" y="81">7</text>
<text x="419.3" y="79.3">V3</text>
<text x="419.3" y="82.8">UD+</text>
<text x="439.5" y="82.8">ACT#</text>
<text x="441.4" y="79.3">DCD</text>
<text x="450" y="81">10</text>
<text x="294.7" y="88.1">4</text>
<text x="415.9" y="84.6">8</text>
<text x="419.3" y="86.3">UD-</text>
<text x="439.7" y="86.3">VBUS</text>
<text x="450" y="84.6">9</text>
<text x="47.2" y="111">2</text>
<text x="50.7" y="112.8">D-</text>
<text x="154.8" y="109.3">2</text>
<text x="154.8" y="112.8">3</text>
<text x="158.3" y="111">VOUT</text>
<text x="171.4" y="111">VOUT</text>
<text x="181.9" y="109.3">4</text>
<text x="47.2" y="114.5">3</text>
<text x="50.7" y="116.3">D+</text>
<text x="158.3" y="114.5">VIN</text>
<text x="141.9" y="200.6">GND</text>
<text x="149.9" y="199.2">41</text>
<text x="91.3" y="206.3">2</text>
<text x="91.3" y="209.8">3</text>
<text x="94.8" y="208">3V3</text>
<text x="142.8" y="208">IO1</text>
<text x="150.1" y="209.8">38</text>
<text x="150.1" y="206.3">39</text>
<text x="287.6" y="209.8">EP</text>
<text x="293" y="208">9</text>
<text x="354.2" y="206.6" transform="rotate(-90 354.2 206.6)">6</text>
<text x="91.3" y="213.3">4</text>
<text x="94.8" y="211.6">EN</text>
<text x="94.8" y="215.1">IO4</text>
<text x="140" y="215.1">TXD0</text>
<text x="142.8" y="211.6">IO2</text>
<text x="150.1" y="213.3">37</text>
<text x="273" y="211.6">1</text>
<text x="273" y="215.1">2</text>
<text x="276.5" y="213.3">FB</text>
<text x="284.5" y="213.3">PD#</text>
<text x="293" y="215.1">7</text>
<text x="293" y="211.6">8</text>
<text x="339.8" y="211.6">1</text>
<text x="360.2" y="215.1">5</text>
<text x="91.3" y="216.9">5</text>
<text x="91.3" y="220.4">6</text>
<text x="94.8" y="218.6">IO5</text>
<text x="139.8" y="218.6">RXD0</text>
<text x="150.1" y="220.4">35</text>
<text x="150.1" y="216.9">36</text>
<text x="273" y="218.6">3</text>
<text x="276.5" y="216.9">NC</text>
<text x="276.5" y="220.4">IN-</text>
<text x="284.6" y="216.9">VS+</text>
<text x="284.7" y="220.4">OUT</text>
<text x="293" y="218.6">6</text>
<text x="339.8" y="218.6">3</text>
<text x="28" y="225.7">1</text>
<text x="44.1" y="225.7">2</text>
<text x="91.3" y="223.9">7</text>
<text x="91.3" y="227.4">8</text>
<text x="94.8" y="222.1">IO6</text>
<text x="94.8" y="225.7">IO7</text>
<text x="140.8" y="225.7">IO41</text>
<text x="140.8" y="222.1">IO42</text>
<text x="150.1" y="227.4">33</text>
<text x="150.1" y="223.9">34</text>
<text x="273" y="222.1">4</text>
<text x="276.5" y="223.9">IN+</text>
<text x="285.7" y="223.9">VS-</text>
<text x="293" y="222.1">5</text>
<text x="91.3" y="231">9</text>
<text x="94.8" y="229.2">IO15</text>
<text x="94.8" y="232.7">IO16</text>
<text x="140.8" y="232.7">IO39</text>
<text x="140.8" y="229.2">IO40</text>
<text x="150.1" y="231">32</text>
<text x="89.3" y="234.5">10</text>
<text x="89.3" y="238">11</text>
<text x="94.8" y="236.3">IO17</text>
<text x="94.8" y="239.8">IO18</text>
<text x="140.8" y="239.8">IO37</text>
<text x="140.8" y="236.3">IO38</text>
<text x="150.1" y="238">30</text>
<text x="150.1" y="234.5">31</text>
<text x="89.3" y="241.5">12</text>
<text x="89.3" y="245.1">13</text>
<text x="94.8" y="243.3">IO8</text>
<text x="140.8" y="243.3">IO36</text>
<text x="150.1" y="245.1">28</text>
<text x="150.1" y="241.5">29</text>
<text x="89.3" y="248.6">14</text>
<text x="94.8" y="246.8">IO19</text>
<text x="94.8" y="250.4">IO20</text>
<text x="140.8" y="246.8">IO35</text>
<text x="142.8" y="250.4">IO0</text>
<text x="150.1" y="248.6">27</text>
<text x="165.6" y="248.6">1</text>
<text x="181.7" y="248.6">2</text>
<text x="105.5" y="261.8" transform="rotate(-90 105.5 261.8)">IO3</text>
<text x="109" y="261.8" transform="rotate(-90 109 261.8)">IO46</text>
<text x="112.5" y="261.8" transform="rotate(-90 112.5 261.8)">IO9</text>
<text x="116.1" y="261.8" transform="rotate(-90 116.1 261.8)">IO10</text>
<text x="119.6" y="261.8" transform="rotate(-90 119.6 261.8)">IO11</text>
<text x="123.1" y="261.8" transform="rotate(-90 123.1 261.8)">IO12</text>
<text x="126.6" y="261.8" transform="rotate(-90 126.6 261.8)">IO13</text>
<text x="130.2" y="261.8" transform="rotate(-90 130.2 261.8)">IO14</text>
<text x="133.7" y="261.8" transform="rotate(-90 133.7 261.8)">IO21</text>
<text x="137.2" y="261.8" transform="rotate(-90 137.2 261.8)">IO47</text>
<text x="140.8" y="261.8" transform="rotate(-90 140.8 261.8)">IO48</text>
<text x="144.3" y="261.8" transform="rotate(-90 144.3 261.8)">IO45</text>
<text x="103.7" y="267.3" transform="rotate(-90 103.7 267.3)">15</text>
<text x="107.2" y="267.3" transform="rotate(-90 107.2 267.3)">16</text>
<text x="110.8" y="267.3" transform="rotate(-90 110.8 267.3)">17</text>
<text x="114.3" y="267.3" transform="rotate(-90 114.3 267.3)">18</text>
<text x="117.8" y="267.3" transform="rotate(-90 117.8 267.3)">19</text>
<text x="121.4" y="267.3" transform="rotate(-90 121.4 267.3)">20</text>
<text x="124.9" y="267.3" transform="rotate(-90 124.9 267.3)">21</text>
<text x="128.4" y="267.3" transform="rotate(-90 128.4 267.3)">22</text>
<text x="131.9" y="267.3" transform="rotate(-90 131.9 267.3)">23</text>
<text x="135.5" y="267.3" transform="rotate(-90 135.5 267.3)">24</text>
<text x="139" y="267.3" transform="rotate(-90 139 267.3)">25</text>
<text x="142.5" y="267.3" transform="rotate(-90 142.5 267.3)">26</text>
</g>
<g font-size="3.2" fill="#840000">
<text x="327.7" y="53.5" transform="rotate(-90 327.7 53.5)">3</text>
<text x="324.2" y="72.4" transform="rotate(-90 324.2 72.4)">2</text>
<text x="331.3" y="72.4" transform="rotate(-90 331.3 72.4)">1</text>
</g>
<g font-size="2.8" fill="#840000">
<text x="241.6" y="175.4" transform="rotate(-90 241.6 175.4)">3</text>
<text x="251.7" y="185.4">2</text>
<text x="241.6" y="197.2" transform="rotate(-90 241.6 197.2)">1</text>
</g>
</svg>
